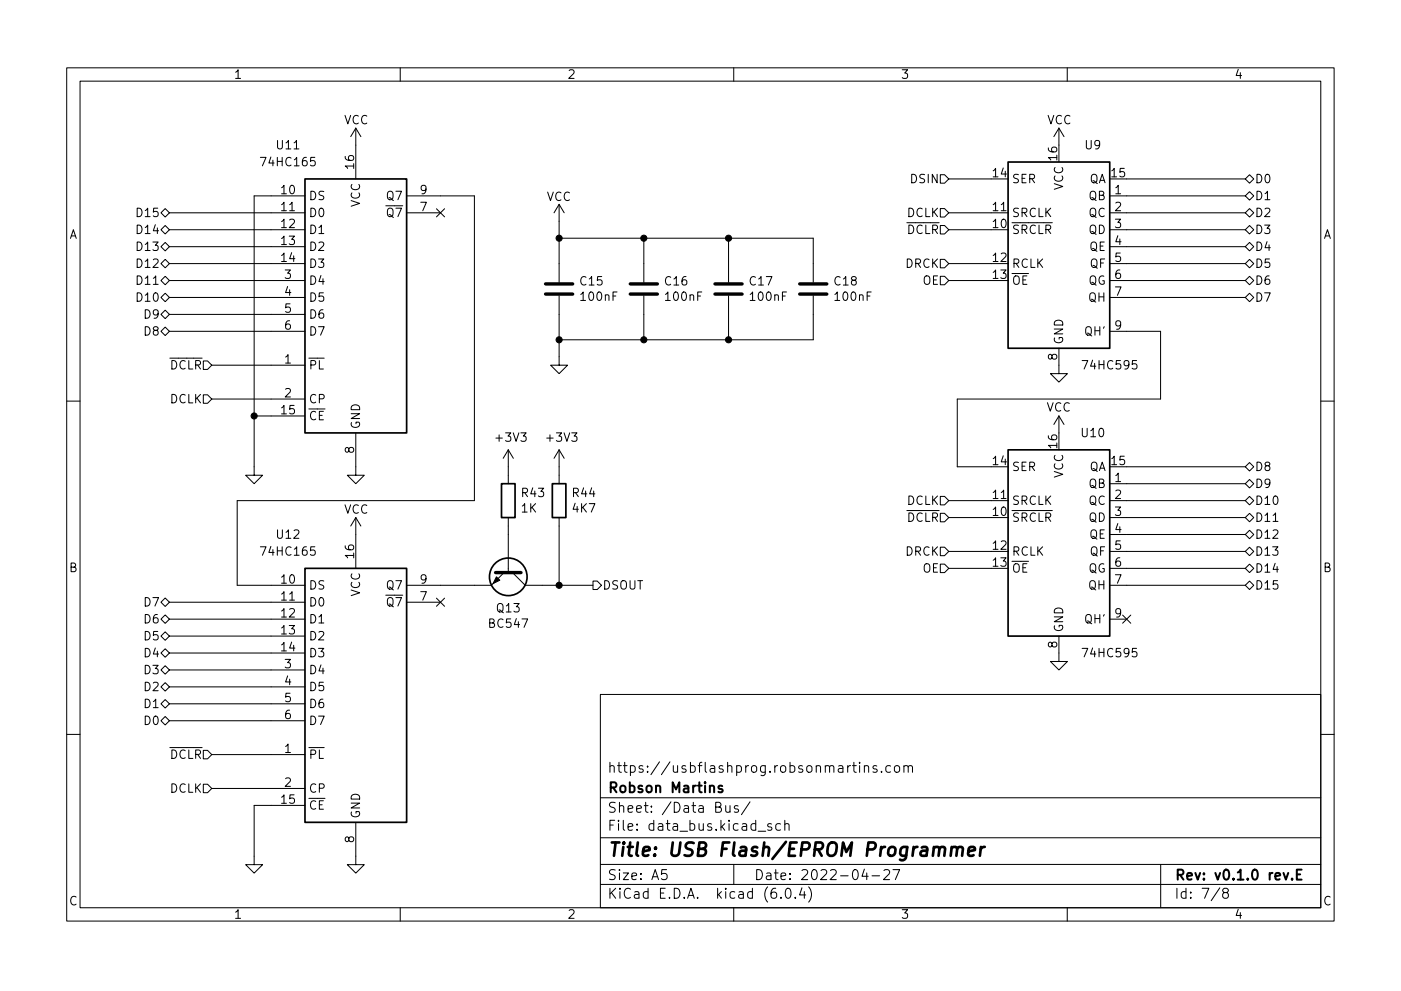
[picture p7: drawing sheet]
<svg xmlns="http://www.w3.org/2000/svg" width="297mm" height="210mm" viewBox="0 0 297 210" stroke-linecap="round" stroke-linejoin="round" font-family="sans-serif">
<g fill="none" stroke="#000" stroke-width=".22">
<path d="M14.1 14.4h268.8v181h-268.8zM17 17.2h263v175.4h-263zM84.9 14.4v2.8M155.6 14.4v2.8M226.3 14.4v2.8M75.4 27.2v10.8M75.4 27.2l-1 1.8M75.4 27.2l1.1 1.8M199.4 37.1h.9l.9 .9-.9 .9h-.9zM201.2 38h8.9M224.5 27.2l-1.1 1.8M224.5 27.2v3.6"/>
<path d="M224.5 27.2l1.1 1.8M238.9 38h25.1M264 38l.9-.9 .9 .9-.9 .9zM34.1 55.9l.9-.9 .9 .9-.9 .9zM34.1 48.7l.9-.9 .9 .9-.9 .9zM35 51.4l.9 .9-.9 .9-.9-.9zM35 44.3l.9 .9-.9 .8-.9-.8zM35 58.6l.9 .9-.9 .9-.9-.9zM35.9 45.2h28.8M35.9 48.7h28.8M35.9 52.3h28.8M35.9 55.9h28.8"/>
<path d="M35.9 59.5h28.8M64.7 41.6h-10.8v59.2h1.8l-1.8 1.8-1.8-1.8h1.8M86.2 41.6h14.4v64.6h-50.3v18h14.4M86.2 45.2h7.2M92.5 44.3l1.8 1.7M94.3 44.3l-1.8 1.7M118.5 43.4l-1 1.8M118.5 43.4v16.5M118.5 43.4l1.1 1.8M118.5 50.5h53.9v9.4M136.5 50.5v9.4M154.5 50.5v9.4"/>
<path d="M199.4 55h.9l.9 .9-.9 .9h-.9zM199.4 47.8h.9l.9 .9-.9 .9h-.9zM199.4 44.3h.9l.9 .9-.9 .8h-.9zM199.4 58.6h.9l.9 .9-.9 .9h-.9zM201.2 45.2h12.5M201.2 48.7h8.9M201.2 55.9h8.9M201.2 59.5h8.9M235.3 41.6h28.7M235.3 45.2h28.7M235.3 48.7h28.7M235.3 52.3h28.7"/>
<path d="M235.3 55.9h28.7M235.3 59.5h28.7M264 52.3l.9-.9 .9 .9-.9 .9zM264 55.9l.9-.9 .9 .9-.9 .9zM264 59.5l.9-.9 .9 .9-.9 .9zM264 41.6l.9-.9 .9 .9-.9 .9zM264 45.2l.9-.9 .9 .9-.9 .8zM264 48.7l.9-.9 .9 .9-.9 .9zM34.1 63.1l.9-.9 .9 .9-.9 .9zM34.1 70.3l.9-.9 .9 .9-.9 .9zM35 65.8l.9 .9-.9 .9-.9-.9zM35.9 63.1h28.8"/>
<path d="M35.9 70.3h28.8M35.9 66.7h28.8M43.1 76.6h.9l.9 .9-.9 .9h-.9zM44.9 77.5h19.8M118.5 62.8v14.7h1.8l-1.8 1.8-1.8-1.8h1.8M136.5 62.8v9.3M154.5 62.8v9.3M172.4 62.8v9.3h-53.9M224.5 73.9v5.4h1.8l-1.8 1.8-1.8-1.8h1.8M235.3 63.1h28.7M235.3 70.3h10.8v14.4h-43.1v14.3h7.1M264 63.1l.9-.9 .9 .9-.9 .9z"/>
<path d="M14.1 85.1h2.9M43.1 83.8h.9l.9 .9-.9 .9h-.9zM44.9 84.7h19.8M53.9 88.3h10.8M75.4 91.8v9h1.8l-1.8 1.8-1.8-1.8h1.8M107.8 95.4l-1.1 1.8M107.8 95.4v7.2M107.8 95.4l1 1.8M118.5 95.4v7.2M118.5 95.4l-1 1.8M118.5 95.4l1.1 1.8M224.5 88.3v3.5"/>
<path d="M224.5 88.3l-1.1 1.8M224.5 88.3l1.1 1.8M238.9 99h25.1M264 99l.9-.9 .9 .9-.9 .9zM280 85.1h2.9M75.4 109.8v10.8M75.4 109.8l-1 1.8M75.4 109.8l1.1 1.8M107.8 109.8v11.7M118.5 109.8v14.4M199.4 119.7h.9l.9 .9-.9 .9h-.9zM199.4 108.9h.9l.9 .9-.9 .9h-.9z"/>
<path d="M199.4 105.3h.9l.9 .9-.9 .9h-.9zM199.4 116.1h.9l.9 .9-.9 .9h-.9zM201.2 106.2h12.5M201.2 109.8h8.9M201.2 117h8.9M235.3 102.6h28.7M235.3 106.2h28.7M235.3 109.8h28.7M235.3 113.4h28.7M235.3 117h28.7M264 113.4l.9-.9 .9 .9-.9 .9zM264 117l.9-.9 .9 .9-.9 .9z"/>
<path d="M264 102.6l.9-.9 .9 .9-.9 .9zM264 109.8l.9-.9 .9 .9-.9 .9zM264 106.2l.9-.9 .9 .9-.9 .9zM269.9 110.6h1M34.1 138.5l.9-.9 .9 .9-.9 .9zM34.1 131.4l.9-.9 .9 .9-.9 .9zM35 126.9l.9 .9-.9 .9-.9-.9zM35 134.1l.9 .9-.9 .9-.9-.9zM35.9 127.8h28.8M35.9 131.4h28.8M35.9 135h28.8M35.9 138.5h28.8"/>
<path d="M86.2 127.8h7.2M92.5 126.9l1.8 1.7M94.3 126.9l-1.8 1.7M106.9 121.5l-2.7 2.7h-18M108.7 121.5l2.7 2.7h14.3M125.7 123.3h.9l.9 .9-.9 .9h-.9zM201.2 120.6h8.9M224.5 135v5.3h1.8l-1.8 1.8-1.8-1.8h1.8M235.3 124.2h28.7M235.3 131.4h3.6M235.3 120.6h28.7M238 130.5l1.7 1.7"/>
<path d="M239.7 130.5l-1.7 1.7M264 120.6l.9-.9 .9 .9-.9 .9zM264 124.2l.9-.9 .9 .9-.9 .9zM14.1 155.8h2.9M34.1 152.9l.9-.9 .9 .9-.9 .9zM34.1 145.7l.9-.9 .9 .9-.9 .9zM35 148.4l.9 .9-.9 .9-.9-.9zM35 141.2l.9 .9-.9 .9-.9-.9zM35.9 142.1h28.8M35.9 145.7h28.8M35.9 149.3h28.8M35.9 152.9h28.8"/>
<path d="M43.1 159.2h.9l.9 .9-.9 .9h-.9zM127.3 147.3h152.7v45.3h-152.7zM280 155.8h2.9M43.1 166.4h.9l.9 .9-.9 .9h-.9zM44.9 160.1h19.8M44.9 167.3h19.8M64.7 170.9h-10.8v12.5h1.8l-1.8 1.8-1.8-1.8h1.8M75.4 174.5v8.9h1.8l-1.8 1.8-1.8-1.8h1.8M127.3 177.7h152.7M127.3 169.3h152.7M151.7 171.2l1-.1 .2-.3-.1-.4-.3-.2h-.8v2.1h.9a.57 .57 0 0 0 .4-.6 .57 .57 0 0 0-.5-.5M153.9 170.9l.1 1.3a.58 .58 0 0 0 .8-.1"/>
<path d="M154.8 170.9v1.4M156.5 171l-.5-.1-.3 .3 .1 .3 .7 .2v.5h-.8M159 170.1l-1.8 2.7M160.7 176.4h1.7M163.6 174.8l-.5-.1-.3 .3 .1 .4 .7 .2v.5h-.8M165.5 174.8l-.6-.1-.4 .4v.7l.2 .3h.8M166.4 174.9a.53 .53 0 0 1 .9 .1v1.2M166.4 174v2.2M180.7 162.4h.8M181 161.7v1.9l.1 .2 .4 .1M182.3 161.7v.2M182.3 162.4v1.5"/>
<path d="M183.3 162.6a.53 .53 0 0 1 .9 .1v1.2M183.3 162.4v1.5M185.9 162.5l-.5-.1-.3 .3 .1 .3 .7 .2v.6h-.8M186.9 163.7v.2M188.8 162.5l-.6-.1-.4 .4v.7l.2 .3h.8M189.8 162.5a.58 .58 0 0 1 .9 .3v.7a.58 .58 0 0 1-.5 .4 .58 .58 0 0 1-.6-.4v-.7zM191.6 162.6a.53 .53 0 0 1 1 .1v1.2M191.6 162.4v1.5M192.6 162.7l.3-.3 .5 .1 .1 1.4M84.9 192.6v2.8M127.3 187.6h152.7M127.3 183.4h152.7"/>
<path d="M141.3 184.5h-1l-.1 1 .3-.2 .7 .1 .2 .3-.1 .7-.3 .2h-.5l-.3-.2M155.6 192.6v2.8M155.6 183.4v4.2M165.6 190.4v.2M166.8 188.6l.4-.1a1.33 1.33 0 0 1 0 2.1h-.2a1.41 1.41 0 0 1-.2-2zM168.6 190.4v.2M170 188.4l-.5 1.5h1.3M170.5 189.2v1.4M171.4 188.2a2.43 2.43 0 0 1 0 3.2M183.3 184.4l-.5 1.5h1.3M183.8 185.2v1.4M184.9 185.8h1.6"/>
<path d="M187.4 184.7l.3-.2 .7 .1a.58 .58 0 0 1 .1 .8l-1.2 1.2h1.3M189.3 184.5h1.4l-.9 2.1M226.3 192.6v2.8M246.1 183.4v9.2M258.6 188.4l-1.8 2.7M259.6 189.4l-.4-.4 .1-.3 .3-.2 .6 .1 .2 .3-.1 .3-.9 .3-.2 .3v.4l.4 .4h.4l.4-.4v-.4l-.4-.4"/>
</g>
<path d="M153.1 166.8l-.5-.1-.3 .3 .1 .3 .7 .2v.5h-.8M273.9 186.4v.2M275 185.5h.7M276 184.5h-1v2.1h1" fill="none" stroke="#000" stroke-width=".42"/>
<path d="M201.8 180a.7 .7 0 0 1 1.2 .1l-.2 1.5M201.8 179.7l-.2 1.9M208 179.7l-.2 1.9M208.8 179.7a.83 .83 0 0 0-.9 .5M203 180.1a.71 .71 0 0 1 1.1-.3l.1 .3-.2 1.5M205.3 180.6l1.4-.2-.1-.6-.8-.1-.4 .4-.2 1.1 .1 .2 .3 .2 .8-.2" fill="none" stroke="#000" stroke-width=".57"/>
<path d="M115.7 62.4h5.7M115.7 60.2h5.7M133.6 62.4h5.8M133.6 60.2h5.8M151.6 62.4h5.7M151.6 60.2h5.7M169.6 62.4h5.7M169.6 60.2h5.7M105.1 121.5h5.4" fill="none" stroke="#000" stroke-width=".72"/>
<g fill="none" stroke="#000" stroke-width=".36">
<path d="M64.7 38h21.5v53.8h-21.5zM213.7 34.4h21.6v39.5h-21.6zM213.7 95.4h21.6v39.6h-21.6zM106.3 102.6h2.9v7.2h-2.9zM117.1 102.6h2.9v7.2h-2.9zM64.7 120.6h21.5v53.9h-21.5z"/>
<circle cx="107.8" cy="122.4" r="4"/>
</g>
<g fill="#000" stroke="#000" stroke-width=".22">
<path d="M105.3 122.4l.7 .7-1.5 .7z"/>
<circle cx="118.5" cy="50.5" r=".65"/>
<circle cx="136.5" cy="50.5" r=".65"/>
<circle cx="154.5" cy="50.5" r=".65"/>
<circle cx="118.5" cy="72.1" r=".65"/>
<circle cx="136.5" cy="72.1" r=".65"/>
<circle cx="154.5" cy="72.1" r=".65"/>
<circle cx="53.9" cy="88.3" r=".65"/>
<circle cx="118.5" cy="124.2" r=".65"/>
</g>
<text font-size="3.9" x="128.7" y="181.7">Title: USB Flash/EPROM Programmer</text>
<g font-size="3">
<text x="128.7" y="164">https://usbflashprog.robsonmartins.com</text>
<text x="128.7" y="172.4">Sheet: /Data Bus/</text>
<text x="128.7" y="168.2">Robson Martins</text>
<text x="128.7" y="176.3">File: data_bus.kicad_sch</text>
<text x="128.7" y="190.7">KiCad E.D.A. kicad (6.0.4)</text>
<text x="128.7" y="186.7">Size: A5</text>
<text x="159.8" y="186.7">Date: 2022-04-27</text>
<text x="248.9" y="186.7">Rev: v0.1.0 rev.E</text>
<text x="248.9" y="190.7">Id: 7/8</text>
</g>
<g font-size="2.6">
<text x="49.5" y="16.7">1</text>
<text x="120.2" y="16.7">2</text>
<text x="190.9" y="16.7">3</text>
<text x="261.6" y="16.7">4</text>
<text x="14.6" y="50.7">A</text>
<text x="280.5" y="50.7">A</text>
<text x="14.6" y="121.4">B</text>
<text x="280.5" y="121.4">B</text>
<text x="14.6" y="192.1">C</text>
<text x="49.5" y="194.9">1</text>
<text x="120.2" y="194.9">2</text>
<text x="190.9" y="194.9">3</text>
<text x="261.6" y="194.9">4</text>
<text x="280.5" y="192.1">C</text>
</g>
<g font-size="2.5">
<text x="72.9" y="26.4">VCC</text>
<text x="222" y="26.4">VCC</text>
<text x="55.8" y="35.3">74HC165</text>
<text x="58.8" y="31.7">U11</text>
<text x="75.1" y="35.8" transform="rotate(-90 75.1 35.8)">16</text>
<text x="224.2" y="34" transform="rotate(-90 224.2 34)">16</text>
<text x="230.1" y="31.7">U9</text>
<text x="59.7" y="41.2">10</text>
<text x="89.1" y="41.2">9</text>
<text x="193.2" y="38.9">DSIN</text>
<text x="210.5" y="37.6">14</text>
<text x="214.5" y="38.9">SER</text>
<text x="225.4" y="40.4" transform="rotate(-90 225.4 40.4)">VCC</text>
<text x="230.8" y="38.9">QA</text>
<text x="235.7" y="37.6">15</text>
<text x="236.4" y="41.2">1</text>
<text x="266" y="38.9">D0</text>
<text x="29.4" y="46">D15</text>
<text x="59.7" y="44.8">11</text>
<text x="65.4" y="42.5">DS</text>
<text x="65.4" y="46">D0</text>
<text x="76.3" y="44" transform="rotate(-90 76.3 44)">VCC</text>
<text x="80.2" y="46">~{Q7}</text>
<text x="82.2" y="42.5">Q7</text>
<text x="89.1" y="44.8">7</text>
<text x="115.9" y="42.6">VCC</text>
<text x="192.3" y="46">DCLK</text>
<text x="210.5" y="44.8">11</text>
<text x="214.5" y="46">SRCLK</text>
<text x="230.8" y="42.5">QB</text>
<text x="230.8" y="46">QC</text>
<text x="236.4" y="44.8">2</text>
<text x="266" y="42.5">D1</text>
<text x="266" y="46">D2</text>
<text x="29.4" y="53.2">D13</text>
<text x="29.4" y="49.6">D14</text>
<text x="59.7" y="48.4">12</text>
<text x="59.7" y="52">13</text>
<text x="65.4" y="49.6">D1</text>
<text x="65.4" y="53.2">D2</text>
<text x="190.3" y="49.6">~{DCLR}</text>
<text x="210.5" y="48.4">10</text>
<text x="214.5" y="49.6">~{SRCLR}</text>
<text x="230.8" y="49.6">QD</text>
<text x="231" y="53.2">QE</text>
<text x="236.4" y="48.4">3</text>
<text x="236.4" y="52">4</text>
<text x="266" y="53.2">D4</text>
<text x="266" y="49.6">D3</text>
<text x="29.4" y="56.8">D12</text>
<text x="59.7" y="55.6">14</text>
<text x="60.4" y="59.2">3</text>
<text x="65.4" y="56.8">D3</text>
<text x="192" y="56.8">DRCK</text>
<text x="210.5" y="55.6">12</text>
<text x="210.5" y="59.2">13</text>
<text x="214.5" y="56.8">RCLK</text>
<text x="231.1" y="56.8">QF</text>
<text x="236.4" y="55.6">5</text>
<text x="236.4" y="59.2">6</text>
<text x="266" y="56.8">D5</text>
<text x="29.4" y="64">D10</text>
<text x="29.4" y="60.4">D11</text>
<text x="60.4" y="62.8">4</text>
<text x="65.4" y="60.4">D4</text>
<text x="65.4" y="64">D5</text>
<text x="123.1" y="60.6">C15</text>
<text x="123.3" y="63.8">100nF</text>
<text x="141.1" y="60.6">C16</text>
<text x="141.3" y="63.8">100nF</text>
<text x="159" y="60.6">C17</text>
<text x="159.2" y="63.8">100nF</text>
<text x="177" y="60.6">C18</text>
<text x="177.2" y="63.8">100nF</text>
<text x="195.6" y="60.4">OE</text>
<text x="214.5" y="60.4">~{OE}</text>
<text x="230.7" y="60.4">QG</text>
<text x="230.8" y="64">QH</text>
<text x="236.4" y="62.8">7</text>
<text x="266" y="60.4">D6</text>
<text x="266" y="64">D7</text>
<text x="30.8" y="71.2">D8</text>
<text x="30.8" y="67.6">D9</text>
<text x="60.4" y="66.3">5</text>
<text x="60.4" y="69.9">6</text>
<text x="65.4" y="67.6">D6</text>
<text x="65.4" y="71.2">D7</text>
<text x="230.2" y="71.2">QH'</text>
<text x="236.4" y="69.9">9</text>
<text x="60.4" y="77.1">1</text>
<text x="224.2" y="76.4" transform="rotate(-90 224.2 76.4)">8</text>
<text x="225.4" y="73.2" transform="rotate(-90 225.4 73.2)">GND</text>
<text x="34.1" y="78.4">~{DCLR}</text>
<text x="65.4" y="78.4">~{PL}</text>
<text x="230" y="78.4">74HC595</text>
<text x="36" y="85.6">DCLK</text>
<text x="59.7" y="87.9">15</text>
<text x="60.4" y="84.3">2</text>
<text x="65.4" y="89.2">~{CE}</text>
<text x="65.4" y="85.6">CP</text>
<text x="221.8" y="87.3">VCC</text>
<text x="76.3" y="91.1" transform="rotate(-90 76.3 91.1)">GND</text>
<text x="105.3" y="93.7">+3V3</text>
<text x="116.1" y="93.7">+3V3</text>
<text x="224.2" y="95" transform="rotate(-90 224.2 95)">16</text>
<text x="229.4" y="92.7">U10</text>
<text x="75.1" y="96.1" transform="rotate(-90 75.1 96.1)">8</text>
<text x="210.5" y="98.7">14</text>
<text x="214.5" y="99.9">SER</text>
<text x="225.4" y="101.4" transform="rotate(-90 225.4 101.4)">VCC</text>
<text x="230.8" y="99.9">QA</text>
<text x="235.7" y="98.7">15</text>
<text x="266" y="99.9">D8</text>
<text x="110.7" y="105.5">R43</text>
<text x="121.5" y="105.5">R44</text>
<text x="192.3" y="107.1">DCLK</text>
<text x="210.5" y="105.9">11</text>
<text x="214.5" y="107.1">SRCLK</text>
<text x="230.8" y="103.5">QB</text>
<text x="230.8" y="107.1">QC</text>
<text x="236.4" y="102.3">1</text>
<text x="236.4" y="105.9">2</text>
<text x="266" y="103.5">D9</text>
<text x="266" y="107.1">D10</text>
<text x="72.9" y="109">VCC</text>
<text x="110.5" y="108.7">1K</text>
<text x="121.5" y="108.7">4K7</text>
<text x="190.3" y="110.7">~{DCLR}</text>
<text x="210.5" y="109.5">10</text>
<text x="214.5" y="110.7">~{SRCLR}</text>
<text x="230.8" y="110.7">QD</text>
<text x="236.4" y="109.5">3</text>
<text x="236.4" y="113">4</text>
<text x="266" y="110.7">D11</text>
<text x="55.8" y="117.9">74HC165</text>
<text x="58.8" y="114.3">U12</text>
<text x="75.1" y="118.4" transform="rotate(-90 75.1 118.4)">16</text>
<text x="192" y="117.9">DRCK</text>
<text x="210.5" y="116.6">12</text>
<text x="214.5" y="117.9">RCLK</text>
<text x="231" y="114.3">QE</text>
<text x="231.1" y="117.9">QF</text>
<text x="236.4" y="116.6">5</text>
<text x="266" y="114.3">D12</text>
<text x="266" y="117.9">D13</text>
<text x="59.7" y="123.8">10</text>
<text x="65.4" y="125.1">DS</text>
<text x="82.2" y="125.1">Q7</text>
<text x="89.1" y="123.8">9</text>
<text x="127.7" y="125.1">DSOUT</text>
<text x="195.6" y="121.5">OE</text>
<text x="210.5" y="120.2">13</text>
<text x="214.5" y="121.5">~{OE}</text>
<text x="230.7" y="121.5">QG</text>
<text x="230.8" y="125.1">QH</text>
<text x="236.4" y="120.2">6</text>
<text x="236.4" y="123.8">7</text>
<text x="266" y="121.5">D14</text>
<text x="266" y="125.1">D15</text>
<text x="30.8" y="128.7">D7</text>
<text x="59.7" y="127.4">11</text>
<text x="59.7" y="131">12</text>
<text x="65.4" y="128.7">D0</text>
<text x="76.3" y="126.6" transform="rotate(-90 76.3 126.6)">VCC</text>
<text x="80.2" y="128.7">~{Q7}</text>
<text x="89.1" y="127.4">7</text>
<text x="105.4" y="129.9">Q13</text>
<text x="236.4" y="131">9</text>
<text x="30.8" y="135.9">D5</text>
<text x="30.8" y="132.3">D6</text>
<text x="59.7" y="134.6">13</text>
<text x="65.4" y="132.3">D1</text>
<text x="65.4" y="135.9">D2</text>
<text x="103.9" y="133.2">BC547</text>
<text x="224.2" y="137.4" transform="rotate(-90 224.2 137.4)">8</text>
<text x="225.4" y="134.2" transform="rotate(-90 225.4 134.2)">GND</text>
<text x="230.2" y="132.3">QH'</text>
<text x="30.8" y="143">D3</text>
<text x="30.8" y="139.4">D4</text>
<text x="59.7" y="138.2">14</text>
<text x="60.4" y="141.8">3</text>
<text x="65.4" y="139.4">D3</text>
<text x="65.4" y="143">D4</text>
<text x="230" y="139.4">74HC595</text>
<text x="30.8" y="146.6">D2</text>
<text x="60.4" y="145.4">4</text>
<text x="60.4" y="149">5</text>
<text x="65.4" y="146.6">D5</text>
<text x="30.8" y="153.8">D0</text>
<text x="30.8" y="150.2">D1</text>
<text x="60.4" y="152.6">6</text>
<text x="65.4" y="150.2">D6</text>
<text x="65.4" y="153.8">D7</text>
<text x="34.1" y="161">~{DCLR}</text>
<text x="60.4" y="159.7">1</text>
<text x="65.4" y="161">~{PL}</text>
<text x="60.4" y="166.9">2</text>
<text x="36" y="168.2">DCLK</text>
<text x="59.7" y="170.5">15</text>
<text x="65.4" y="171.8">~{CE}</text>
<text x="65.4" y="168.2">CP</text>
<text x="76.3" y="173.8" transform="rotate(-90 76.3 173.8)">GND</text>
<text x="75.1" y="178.8" transform="rotate(-90 75.1 178.8)">8</text>
</g>
</svg>
